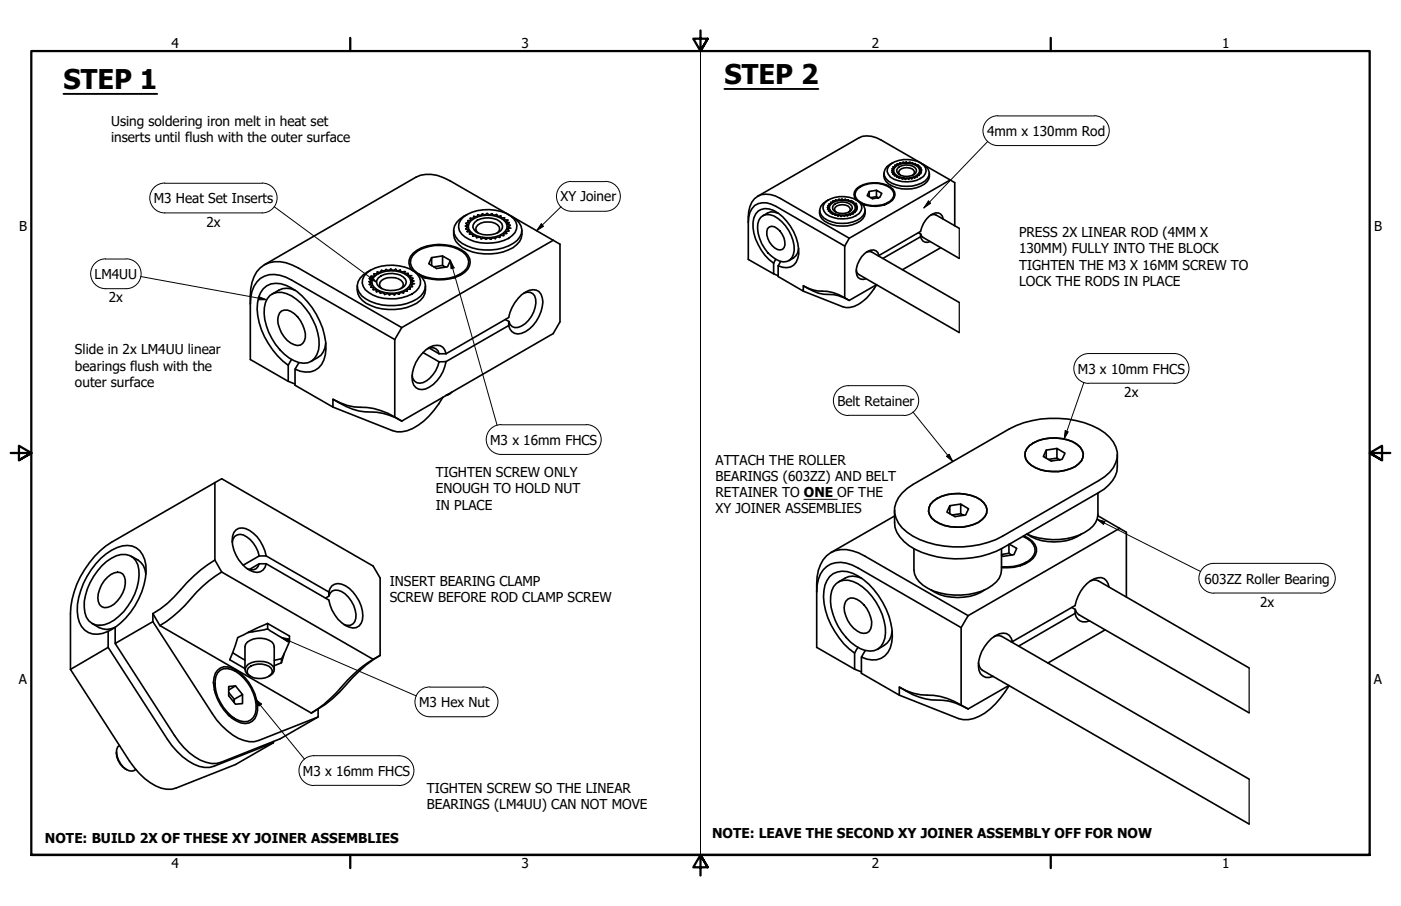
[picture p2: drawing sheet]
<svg xmlns="http://www.w3.org/2000/svg" width="432mm" height="279mm" viewBox="0 0 432 279" stroke-linecap="round" stroke-linejoin="round" font-family="sans-serif">
<!-- layer: Visible (ANSI) -->
<g fill="none" stroke="#000" stroke-width=".51">
<path d="M264.4 58.2a8.8 8.8 0 0 1 10.1-.2 2.36 2.36 0 0 1-.2 4.1 8.7 8.7 0 0 1-10.1-.6 2.24 2.24 0 0 1 .2-3.3zM267.9 59.1l-.6 1.2 1.6 1 2.2-.4 .7-1.3-1.7-.9v1.9l.6 .4M270.1 58.7l-2.2 .4v1.5M272.4 53.5a3.6 3.6 0 0 0 2.7 3.9 9.9 9.9 0 0 0 10.7-1.4l.5-.8 .1-1.7M274.7 50.5a8.9 8.9 0 0 1 10.1 .6 2.45 2.45 0 0 1-1.1 4 9.2 9.2 0 0 1-9.3-.5 2.42 2.42 0 0 1 .3-4.1zM275.2 50.2a3.7 3.7 0 0 0-2.7 3.9 6.9 6.9 0 0 0 6.9 3.4 6.9 6.9 0 0 0 6.9-3.4 3.1 3.1 0 0 0-1.9-3.5M275.3 51.4h.1M275.8 51.6a5.8 5.8 0 0 1 7.2 0l.4 .7a2.29 2.29 0 0 1-2.2 2.4 4.9 4.9 0 0 1-5.7-1.7v-.7zM276.7 51.9a4.1 4.1 0 0 1 5.7 .3 1.67 1.67 0 0 1-1.7 2 3.1 3.1 0 0 1-4.3-1.7zM277.5 54l-.4-.5a1.46 1.46 0 0 1 1.4-1.7 2.88 2.88 0 0 1 3.4 1.2l-.5 1M282.8 50.9h-.6l-.1-.4h-.7l-.2-.3-.6 .2-.3-.4-.5 .3-.5-.3-.4 .3-.6-.3-.3 .4-.6-.2-.2 .4-.7-.1v.4h-.7l.2 .5h-.7M282.8 50.9h.1"/>
<path d="M282.9 50.9l-.1 .3 .7 .1-.3 .4 .6 .1-.3 .4 .5 .2-.5 .3 .5 .3-.6 .2 .4 .3-.7 .2 .2 .3-.7 .1v.4h-.6l-.1 .4-.7-.2-.1 .4-.7-.2-.3 .3-.6-.2-.5 .3-.4-.4-.5 .3-.3-.4-.7 .1v-.4l-.7 .1v-.4h-.7l.1-.4-.6-.1 .3-.4-.6-.2 .4-.3-.5-.2 .5-.3-.3-.3 .6-.2-.3-.4M284.4 50.6l-12.7-7.4a7.3 7.3 0 0 0-7-.7l-31.1 18M284.4 50.6l8.5 4.9M292.9 55.5l1.4 .8v13.4M292.9 55.5l-31.2 18M128 78a13.1 13.1 0 0 1 14.5-.4 3.6 3.6 0 0 1 .5 6.1 13.4 13.4 0 0 1-14.5 .4 3.6 3.6 0 0 1-.5-6.1zM133 79.4l-.9 1.9 2.5 1.5 3.3-.5 .9-2-2.4-1.4v3l.9 .5M136.4 78.9l-3.4 .5v2.5M139.8 71.1a5.5 5.5 0 0 0 4.2 6 16.7 16.7 0 0 0 14.1-.7 5.2 5.2 0 0 0 2.7-5.3M142.7 67a13.4 13.4 0 0 1 14.6-.5 3.6 3.6 0 0 1 .6 6.1 13.1 13.1 0 0 1-11.7 1.9 7.5 7.5 0 0 1-4.6-3.3 3.5 3.5 0 0 1 1.1-4.2zM143.6 70.5v.1M144 66.2a5.5 5.5 0 0 0-4 5.8 8.8 8.8 0 0 0 7.4 4.9 15.2 15.2 0 0 0 12-2.7 4.1 4.1 0 0 0-.4-6.6l-1.3-.9"/>
<path d="M144.9 67.4l.3 .5-1.1 .2 .4 .5-.9 .2 .6 .5-.8 .4 .8 .4-.6 .4M145 67.3l-.1 .1M145.2 68.1a8.7 8.7 0 0 1 10.1-.2 2.39 2.39 0 0 1-.2 4 8.6 8.6 0 0 1-10.1-.5 2.24 2.24 0 0 1 .2-3.3zM146 66.7v.6h-1M146 66.7h.1M146.3 68.6a6.3 6.3 0 0 1 8.3 .3 1.9 1.9 0 0 1-1.1 2.8 7.2 7.2 0 0 1-6.9-.3 1.78 1.78 0 0 1-.3-2.8zM147.4 71.9a1.44 1.44 0 0 1-.1-2.6 5.1 5.1 0 0 1 6.6 .7l.1 .6-.2 .7-.6 .6M154.3 66.6l-.9 .1-.3-.5-1 .2-.5-.5-.8 .4-.7-.5-.6 .5-.8-.3-.5 .5-.9-.3-.3 .7-1-.2M154.3 66.6h.1M154.4 66.6v.6h1.1l-.2 .6 1 .1-.3 .6 .9 .1-.6 .6 .9 .3M157.2 69.5l-.7 .4 .7 .5-.9 .3 .5 .5-1 .2 .3 .6-1 .1 .2 .5h-1.1l-.2 .6-1-.2-.3 .6-.9-.3-.5 .5-.8-.4-.8 .4-.5-.5-.9 .4-.4-.6-1 .2-.2-.6-1 .1v-.6h-1l.3-.6-1-.2 .5-.5-.9-.3M157.2 69.5h.1"/>
<path d="M157.7 66.7l-19-10.9a10.8 10.8 0 0 0-10.6-1.1l-46.6 27M157.7 66.7l14.9 8.6v24l-2.1 3.6-46.7 27M170.5 74.1l-46.7 26.9M230.6 68.6a5.2 5.2 0 0 1 4.3-6.1h1.3l2.9 1.1 21.2 12.3M234.4 67.1a3.8 3.8 0 0 1 5.4 .3 11.6 11.6 0 0 1 4.7 11 3.3 3.3 0 0 1-5.4 1.5 12 12 0 0 1-5.5-10.8l.3-1.2zM236.5 70.5a1.84 1.84 0 0 1 3-.1 5.5 5.5 0 0 1 2.2 5.9 1.84 1.84 0 0 1-2.9 .2 5.7 5.7 0 0 1-2.3-6zM239.1 79.9l-.7 1.3M239.8 65.8a3.9 3.9 0 0 0-4.7 .7M246.1 76.6a4.2 4.2 0 0 1-3 3.8M252.6 64.9a3.6 3.6 0 0 0 2.7 3.9 9.9 9.9 0 0 0 10.6-1.4l.5-.8 .2-1.7M254.1 62.7a8.4 8.4 0 0 1 10.9-.2 2.45 2.45 0 0 1-1.2 4 9.2 9.2 0 0 1-9.2-.5 2.43 2.43 0 0 1-.5-3.3zM255.4 61.6a3.9 3.9 0 0 0-2.7 3.9 6.9 6.9 0 0 0 7 3.4 6.9 6.9 0 0 0 6.8-3.4 3.5 3.5 0 0 0-2.7-3.9"/>
<path d="M256 63a5.8 5.8 0 0 1 7.2 0l.4 .7a2.29 2.29 0 0 1-2.2 2.4 4.9 4.9 0 0 1-5.7-1.6v-.8zM256.9 63.3a4.1 4.1 0 0 1 5.7 .3 1.67 1.67 0 0 1-1.7 2.1 3.9 3.9 0 0 1-4.2-1.2l-.1-.6zM257.6 61.7l-.2 .3h-.7v.4h-.7l.2 .4-.7 .1 .3 .3-.7 .2 .5 .4-.6 .2 .5 .3-.4 .3 .6 .2-.3 .4h.6l-.1 .4 .7 .1-.1 .3h.7l.2 .4 .6-.2 .3 .4 .5-.2 .4 .3 .5-.3 .5 .3 .4-.3 .6 .1M257.6 61.7h.1M257.7 65.4l-.5-.9a2.91 2.91 0 0 1 4.9 0l-.1 .5-.4 .4M260.3 75.9v15.9M260.5 61.5l-.5 .2-.5-.3-.4 .3-.6-.2-.3 .3-.6-.1M260.5 61.5h.1M260.5 61.5l.4 .3 .5-.2 .2 .4 .7-.1 .1 .4h.7l-.1 .4h.7l-.3 .4 .6 .1-.3 .4 .5 .2-.5 .3 .5 .3M261.2 66.5h.1M261.7 73.5l-21.2-12.3a6.5 6.5 0 0 0-8 .1 8.3 8.3 0 0 0-1.9 5.6v13.1l7.8 4.5M261.7 73.5l-1.4 2.4"/>
<path d="M263.9 61.7a2.54 2.54 0 0 1 1-4.2 9.3 9.3 0 0 1 10.3 .9 2.56 2.56 0 0 1-1.1 4.1 9.7 9.7 0 0 1-8.4 .4M264.2 64.5l-.6 .1 .4 .4-.7 .1 .2 .4h-.7l.1 .5-.7-.1-.1 .4-.7-.1-.2 .3M264.2 64.4v.1M265.3 62.4l1.3 .8M266.3 63.1h.1M266.5 63.1v.1M267 77.8l.7-.2 1 .1 27 15.6M270.1 60.6l-1.7 .4M270.5 78.8h.4M270.9 78.8a2.09 2.09 0 0 0-3.5-1.3 7.4 7.4 0 0 0-3.3 7.4 1.99 1.99 0 0 0 2.8 1.1M272.5 63.1v.1M272.7 63.1h-.1"/>
<path d="M273.7 62.4l-1.3 .8M283.1 71.8l.7 .4M283.7 73a1.98 1.98 0 0 0 3 1.5M283.7 73l-11.6 6.7M283.8 72.2l-.1 .8M283.8 72.2l.7 1 11.2 6.5M286.8 66.4l.7-.2 1 .1 7.2 4.1M289.9 76.4l-11.8 6.8M290.7 67.6a2.06 2.06 0 0 0-1.2-1.8 2.06 2.06 0 0 0-2.2 .2 7.9 7.9 0 0 0-3.6 5.4l-12.8 7.4M77.2 93.7a8.5 8.5 0 0 1 4.3-8.5 9.1 9.1 0 0 1 8.4 1.2l31.8 18.3M83.2 91.1a6.4 6.4 0 0 1 8.1 1.2 19.1 19.1 0 0 1 7.1 14.1 5 5 0 0 1-6.3 5.4 17.3 17.3 0 0 1-10.5-13.3 8.5 8.5 0 0 1 1.6-7.4zM86.2 96.5a2.58 2.58 0 0 1 3.4-.5 9.3 9.3 0 0 1 4.5 8.1 2.42 2.42 0 0 1-3.4 2.2 8.5 8.5 0 0 1-4.9-8.8z"/>
<path d="M91 89.5a6.3 6.3 0 0 0-7.1 1.2M110.1 88.2a5.5 5.5 0 0 0 4.2 6 15.9 15.9 0 0 0 15.2-1.6 4.9 4.9 0 0 0 1.6-4.4M113.1 84.1a13.4 13.4 0 0 1 14.5-.4 3.6 3.6 0 0 1 .6 6.1 13.1 13.1 0 0 1-14.5 .4 3.6 3.6 0 0 1-.6-6.1zM114.2 83.3a5.5 5.5 0 0 0-4 5.9 9 9 0 0 0 7.5 4.8 15 15 0 0 0 12-2.7 4.1 4.1 0 0 0-.4-6.5l-2.3-1.5M115.4 85.2a8.4 8.4 0 0 1 10.9 .6 2.4 2.4 0 0 1-1 3.3 8.7 8.7 0 0 1-10-.6 2.24 2.24 0 0 1 .1-3.3zM116.6 85.7a6.3 6.3 0 0 1 8.3 .3 1.92 1.92 0 0 1-1 2.8 6.6 6.6 0 0 1-7.6-.9l-.2-.7v-.8zM117.7 89a1.51 1.51 0 0 1-.1-2.5 5.1 5.1 0 0 1 6.5 .6l.2 .7-.2 .7-.6 .5M118.6 90.8h.1M118.6 90.8l.8-.3 .6 .4M118.9 83.1l-.4 .5-.9-.2-.3 .6-1-.1v.6h-1l.1 .6-1 .1 .5 .5-1 .3 .7 .5-.9 .4 .8 .3-.6 .6 .8 .2-.4 .6 1 .1-.2 .6h1l-.1 .7 1-.1 .2 .5 1-.2 .4 .6M118.9 83.1h.1M120 90.9h.1"/>
<path d="M120.4 83l-.6 .4-.8-.3M120.4 83h.1M120.5 83l.7 .4 .7-.3 .5 .5 1-.3 .2 .6 1.1-.1v.5h1.1l-.2 .6 1 .1-.3 .6 .9 .2-.5 .5 .8 .4-.8 .4 .7 .4-.8 .3 .5 .5-1 .3 .3 .6h-1l.1 .6-1-.1-.2 .7-.9-.2-.4 .5-.9-.3-.5 .5-.8-.3-.7 .3M127.1 83.4a3.8 3.8 0 0 1 1.4-6.2 14.1 14.1 0 0 1 14.8 .6 3.8 3.8 0 0 1-.1 6.2 14.6 14.6 0 0 1-13.5 1.2M129.1 84.5l2 1.2M130.7 85.5l.1 .1M131 85.6v.1M136.4 81.9l-2.7 .4M140 85.6v.1M140.3 85.5l-.2 .1M141.9 84.5l-2.1 1.2M155.8 98.6l1 .5"/>
<path d="M161.4 90.4a2.4 2.4 0 0 1 3.7 1.9 8.6 8.6 0 0 1-5.4 8.7 2.23 2.23 0 0 1-2.9-1.9v1.3M238.4 81.2a15.6 15.6 0 0 1-6.3-12.6 4.1 4.1 0 0 1 2-3.8 4.1 4.1 0 0 1 4.3 .1 15.5 15.5 0 0 1 7.8 13.4 4.2 4.2 0 0 1-3.8 4.2l-2.6-.5M238.4 81.2v3.3l1.4 .5M239.8 82v3.3l7.8 4.5v-1.7a13.9 13.9 0 0 0 9.3 2.8l1.5 .3 3.3 1.4M240.6 80.6l-.8 1.4M247.6 88.1a12.7 12.7 0 0 0 7.4 1.8l3.5 1 1.8 .9M260.3 91.8l1.4 .8M263.9 83.2l.4 1.1 .4 .3 31 18M270.1 87.8l-8.4 4.8M270.2 87.8a13.5 13.5 0 0 1-8.2 7l-1.1 .1-1.1-.3-12.2-4.8M88.8 112.6v5l2.1 .8M89.9 110.9l-1.1 1.7a22.7 22.7 0 0 1-9.4-19.2 6 6 0 0 1 8.8-5.4 20.8 20.8 0 0 1 10.4 11.1 16.1 16.1 0 0 1 1.2 11.9 5.6 5.6 0 0 1-7.2 3.5l-1.7-.6 1.2-2.1"/>
<path d="M90.9 113.9v4.9l11.7 6.7v-2.4a21 21 0 0 0 13.5 4 19.9 19.9 0 0 1 7.7 2.8M100.4 105.9a6.1 6.1 0 0 1-4.5 5.5M121.7 104.7v23.9M123.8 101l-31.8-18.3a10.5 10.5 0 0 0-10.5-1 10.6 10.6 0 0 0-4.3 9.5v19.7l11.6 6.7M123.8 101l-2.1 3.7M130.4 108.7l4.9 2.9M131.8 107.6a2.31 2.31 0 0 1 3.5 1.5M132.3 107.3l3 1.8M135.3 109.1h2.2M137.5 109.1a2.86 2.86 0 0 0-4-2.5 11 11 0 0 0-6.4 11.1 3.1 3.1 0 0 0 5.2 1.7 11.4 11.4 0 0 0 5.2-7.9M137.5 111.5l-2.2 .1a9.3 9.3 0 0 1-4.9 6.4 2.41 2.41 0 0 1-3.4-2.3M156.8 100.4a3.1 3.1 0 0 0 5.1 1.9 11.1 11.1 0 0 0 5.2-10.5 3.1 3.1 0 0 0-5.2-1.7 12.1 12.1 0 0 0-5.1 7.8l-19.3 11.2"/>
<path d="M156.8 100.4l-19.3 11.1M102.6 123.1a17.9 17.9 0 0 0 10.6 2.6 22.2 22.2 0 0 1 8.5 2.9M121.7 128.6l2.1 1.3M136.5 122.5a22.5 22.5 0 0 1-11 10.3l-3.2 .4-1.4-.4-18.3-7.3M138.7 121.4l-1.3 .6M139.4 120.8l-1.7 1M317.3 137.4a13.4 13.4 0 0 1 14.6-.4 3.6 3.6 0 0 1 .5 6.1 13.1 13.1 0 0 1-14.5 .4 3.6 3.6 0 0 1-.6-6.1zM322.5 138.8l-.9 2 2.4 1.4 3.3-.5 .9-1.9-2.4-1.5v3l.8 .5M325.8 138.3l-3.3 .5v2.5M66.2 148.8l-31.8 18.4a28.3 28.3 0 0 0-12.7 22v17.2M66.2 148.8v23.9M66.2 148.8l2.1-1.2 46.7 27 2.2 3.6v23.9"/>
<path d="M275.7 159.1l-19.7 11.3M278.1 152l3.3-2.6 29.7-17.1a30.7 30.7 0 0 1 27.5 0 9.5 9.5 0 0 1 5.8 8.7 9.9 9.9 0 0 1-5.8 7.2l-29.6 17.2a30.3 30.3 0 0 1-27.6 0 10.6 10.6 0 0 1-5.7-7.2 7.9 7.9 0 0 1 2.4-6.2zM287.7 154.6a13.4 13.4 0 0 1 14.5-.5 3.6 3.6 0 0 1 .5 6.1 13.1 13.1 0 0 1-14.5 .5 3.6 3.6 0 0 1-.5-6.1zM292.7 156l-.9 1.9 2.5 1.4 3.3-.5 .9-1.9-2.4-1.5v3l.9 .5M296.1 155.4l-3.4 .6v2.4M296.1 158.4l-2.7 .4M325.8 141.3l-2.7 .4M338.4 152.1v6.5a6.5 6.5 0 0 1-4.1 5.6 21.1 21.1 0 0 1-17.8 .5M338.4 159.1l6.7 3.8M344.4 140.3v3.7a9.7 9.7 0 0 1-5.8 7.9l-29.6 17.1a30 30 0 0 1-28.8-.7 9.6 9.6 0 0 1-4.5-7.2v-3.7M31.1 172.2a11.1 11.1 0 0 1 9.7-3.8 7.2 7.2 0 0 1 4.2 7.7 22.7 22.7 0 0 1-11.7 18.6 6 6 0 0 1-9.3-4.5 20.3 20.3 0 0 1 4.1-14.4zM31.4 174.5a10.2 10.2 0 0 1 7.3-3.5 4.6 4.6 0 0 1 4.1 4.7 18.1 18.1 0 0 1-9.1 16.4 5 5 0 0 1-5.4 .1 5 5 0 0 1-2.3-4.9 18.1 18.1 0 0 1 5.4-12.8z"/>
<path d="M33.1 178a3.7 3.7 0 0 1 4.7-1 6.3 6.3 0 0 1-.7 7.1 6.1 6.1 0 0 1-5 3.3 2.65 2.65 0 0 1-1.9-3.1 9.7 9.7 0 0 1 2.9-6.3zM40.4 171.5a6.4 6.4 0 0 1 4.6 5.6M66.2 172.7a50.4 50.4 0 0 0-12.5 11.4l-2.1 2-4.5 3.1M66.2 172.7l2.1 3.7M68.3 176.4a42.5 42.5 0 0 0-11.3 10.3 36.8 36.8 0 0 1-7.7 6.2M68.3 176.4l46.7 26.9M71.6 167.3a2.58 2.58 0 0 1 1.6-2.4 2.58 2.58 0 0 1 2.8 .6 9.4 9.4 0 0 1 3.9 5.9M79.9 171.4h2.1M79.9 173.9l-3.1 1.7M79.9 171.4l-5 2.9M82 171.4a11.5 11.5 0 0 0-6.3-8.4 3.1 3.1 0 0 0-4.1 3.6 10.9 10.9 0 0 0 6.5 9.7 2.9 2.9 0 0 0 3.9-2.4M82 173.9l19.3 11.1a10.1 10.1 0 0 0 7.5 8.7 3.1 3.1 0 0 0 3-3.8 11.2 11.2 0 0 0-6.5-9.8 2.9 2.9 0 0 0-4 2.5"/>
<path d="M82 173.9h-2.1a2.37 2.37 0 0 1-3.6 1.6M82 171.4l19.3 11.2M257.7 180a5.4 5.4 0 0 1 6.7 0 18.8 18.8 0 0 1 8.5 15.1 4.9 4.9 0 0 1-6.2 5.5 17.3 17.3 0 0 1-10.5-13.3 8.4 8.4 0 0 1 1.5-7.3zM265.6 178.3a6.3 6.3 0 0 0-7.2 1.2M281.7 169.2v6.6a6.8 6.8 0 0 0 4.4 5.7 21.3 21.3 0 0 0 18.3 0 7.2 7.2 0 0 0 4.3-5.7v-6.6M311 167.9v2.7l.8 .6M311 170.6l-2.3 .4M311.1 167.8l2.3 1.3-.9 2-3.4 .5-.4-.3M314.5 174.4h.1M314.8 174.2l-.1 .2M315.3 165.4a5 5 0 0 1 3.7 4.7 5.8 5.8 0 0 1-4.9 4.2l-1.7 .4-3.7 .1M315.6 165.2a5.5 5.5 0 0 1 3.9 4.9 6.1 6.1 0 0 1-5.2 4.4l-1.8 .4-3.8 .2"/>
<path d="M316.4 173.3l-2 1.2M316.5 164.7a15.7 15.7 0 0 0 16.7 0M336 179.2l.9-.3 1.6 .2 46.5 26.9M345.1 162.9l2.1 1.2v20M345.1 162.9l-46.7 27M28.4 192.3a6.5 6.5 0 0 0 7.1 1.2M33.3 199.6l18.3 28.4a19.8 19.8 0 0 0 9.8 8.3l3.2 .4 1.4-.4 18.3-7.3M33.3 194.7v4.9M33.3 199.6l-11.6 6.8M35.5 193.5v4.9M47.1 191.7l18.3 28.3a19.8 19.8 0 0 0 9.8 8.3l1.6 .4h1.6l1.4-.4 18.2-7.2v-2.5M47.1 191.7l-11.6 6.7 18.3 28.4a18.8 18.8 0 0 0 9.7 8.3l1.7 .4h1.5l1.4-.4 18.3-7.3 11.6-6.7"/>
<path d="M47.1 189.2v2.5M47.1 189.2l2.2 3.7M49.3 192.9l46.6 27M76.5 195.1l6-1.2 5 3.1 1.7 .8-2.5 5.3M82.5 192.3l-9.2 4.3-2.5 6.9 4.7 2.7M82.5 192.3l6.7 3.9v1.6M82.5 192.3v1.6M101.3 182.6v1.2a2.42 2.42 0 0 1 4-1.4 8.4 8.4 0 0 1 4 9.3 2.39 2.39 0 0 1-3.3 .9M101.3 183.8l-1 .7M251.7 182.5a8.5 8.5 0 0 1 4.4-8.6 9.1 9.1 0 0 1 8.3 1.2l31.8 18.4M261.4 184.7a3.4 3.4 0 0 1 3.8 .8 9.2 9.2 0 0 1 3.4 7.4 2.53 2.53 0 0 1-1.6 2.4 2.53 2.53 0 0 1-2.8-.7 8.8 8.8 0 0 1-3.9-8.4l.4-.8zM264.4 199.6l-1 1.8a22.7 22.7 0 0 1-9.5-19.2 6 6 0 0 1 8.9-5.4 22.7 22.7 0 0 1 12.2 19.5 7.3 7.3 0 0 1-3.4 6.7 7.1 7.1 0 0 1-6.1-.4l1.2-2"/>
<path d="M275 194.6a5.3 5.3 0 0 1-2.5 4.4l-2.1 1.3M286.8 181.9a15.7 15.7 0 0 0 16.7 0M296.2 193.5v23.9M298.4 189.9l-31.8-18.4a10.4 10.4 0 0 0-10.6-1.1 10.8 10.8 0 0 0-4.3 9.7v19.5l11.7 6.8M298.4 189.9l-2.2 3.6M306.3 196.3l.9-.3 1.6 .3 76.2 44M311.5 197.9h.5M312 197.9a3.1 3.1 0 0 0-2-2.6 3.1 3.1 0 0 0-3.2 .7 10.9 10.9 0 0 0-5 10.8 2.99 2.99 0 0 0 4.3 1.8M330.3 187.3l1.1 .7M331.3 189.2a2.97 2.97 0 0 0 4.5 2.3M331.3 189.2l-17.4 10.1M331.4 188l-.1 1.2"/>
<path d="M331.4 188l1.1 1.5 52.5 30.3M340.6 194.2l-17.6 10.3M341.8 181a2.99 2.99 0 0 0-4.6-2.5 11.2 11.2 0 0 0-5.9 8.3l-19.3 11.1M21.7 206.4l18.2 28.4a19.8 19.8 0 0 0 9.8 8.3l3.2 .3 1.4-.4 18.3-7.2 11.7-6.8M66.2 212.9h-.1M66.2 210.7v2.7M66.2 212.4l-.2 .3M67.1 206.7a3.6 3.6 0 0 1 4.5-.6 14.3 14.3 0 0 1 7.8 13 4 4 0 0 1-2.2 3.7 4 4 0 0 1-4.2-.4 15 15 0 0 1-7.2-12l.6-2.8zM67.9 206.7a5 5 0 0 1 6 1.3 13 13 0 0 1 4.8 12.2 3.5 3.5 0 0 1-4.8 2.1 13 13 0 0 1-7.4-13.7l.6-1.1zM70.5 212.8l2.1-1.3 2.1 2.7M70.5 213.6l1.7 2M71.7 201.3l3.8 2.3"/>
<path d="M72.6 211.5l-2.1 .2v2.9l2.1 2.6 2.1-.2v-2.8l-2.5 1.4v1.1M75.5 206.5v-7a3.5 3.5 0 0 1 3.9-2.7 5.3 5.3 0 0 1 4.9 1.9l.2 .8v7M76.5 206a5.6 5.6 0 0 1 7 0 1.61 1.61 0 0 1-.7 2.6 5.8 5.8 0 0 1-6.3-.6l-.3-.6v-.7zM77.3 208.6a2.15 2.15 0 0 1-1.7-2.2 2.15 2.15 0 0 1 1.9-2.1 6.2 6.2 0 0 1 6.7 1.2 2.02 2.02 0 0 1-1.4 3.1M86.7 203.1l-2.2 .5M86.7 203.1v1.3M87.6 201.5l-.9 2.9-2.2 .9M98 218.6l-2.1 1.3M115 203.3a45.5 45.5 0 0 0-11.3 10.3 34.6 34.6 0 0 1-7.8 6.3M117.2 202.1a50.4 50.4 0 0 0-12.6 11.4l-4.3 3.7-2.3 1.4M117.2 202.1l-2.2 1.2M263.4 201.4v5l2.1 .8"/>
<path d="M265.5 202.6v5l11.7 6.8v-2.5a21.6 21.6 0 0 0 13.4 4.1 18.4 18.4 0 0 1 7.8 2.6M277.2 211.9a17.9 17.9 0 0 0 10.5 2.5 21 21 0 0 1 8.5 3M296.2 217.4l2.2 1.2M301.6 204.5l.6 1.7 .6 .5 82.2 47.4M311 211.4l-12.6 7.2M311 211.5a24.3 24.3 0 0 1-9.2 9.4 8.1 8.1 0 0 1-6.3 .7l-18.3-7.2M35.9 231.9a6.2 6.2 0 0 0 3.2 5.5M36.8 229.9a2.79 2.79 0 0 0-.7 3.4 5.6 5.6 0 0 0 4.5 4.5l1.2-.5M70.2 220.3l2.4 1.4M70.7 220.7h-.1M70.7 220.9h.4M84.3 228.7v.3"/>
</g>
<g fill="#000">
<circle cx="274.8" cy="52.6" r=".25"/>
<circle cx="274.9" cy="53.1" r=".25"/>
<circle cx="275" cy="52" r=".25"/>
<circle cx="276.4" cy="54.6" r=".25"/>
<circle cx="276.5" cy="50.5" r=".25"/>
<circle cx="278.1" cy="55.2" r=".25"/>
<circle cx="278.3" cy="50" r=".25"/>
<circle cx="280.3" cy="50" r=".25"/>
<circle cx="143.4" cy="69.7" r=".25"/>
<circle cx="144.1" cy="68.1" r=".25"/>
<circle cx="156.3" cy="67.9" r=".25"/>
<circle cx="157.2" cy="70.4" r=".25"/>
<circle cx="255" cy="64" r=".25"/>
<circle cx="255.1" cy="63.4" r=".25"/>
<circle cx="255.5" cy="62.9" r=".25"/>
<circle cx="255.9" cy="65.6" r=".25"/>
<circle cx="256" cy="62.4" r=".25"/>
<circle cx="257.4" cy="66.4" r=".25"/>
<circle cx="258.5" cy="61.5" r=".25"/>
<circle cx="262.3" cy="61.9" r=".25"/>
<circle cx="263.7" cy="62.7" r=".25"/>
<circle cx="113.7" cy="86.9" r=".25"/>
<circle cx="124.7" cy="83.8" r=".25"/>
<circle cx="126.6" cy="85" r=".25"/>
<circle cx="127.4" cy="87.5" r=".25"/>
</g>
<!-- layer: Visible Narrow (ANSI) -->
<path d="M295.7 70.4v9.3M295.7 93.3v9.3M385 206v13.8M385 240.3v13.8" fill="none" stroke="#000" stroke-width=".38"/>
<!-- layer: Border (ANSI) -->
<path d="M107.9 11.7v4M215.9 9.4v6.3l-2.2-3.8h4.4l-2.2 3.8 2.2-3.8M323.8 11.7v4M3.3 139.7h6.4l-3.9-2.2v4.4l3.9-2.2-3.9 2.2M428.5 139.7h-6.4l3.9-2.2v4.4l-3.9-2.2 3.9 2.2M9.7 263.7v-248h412.4v248h-412.4h412.4M107.9 263.7v4M218.1 267.5l-2.2-3.8 2.2 3.8h-4.4l2.2-3.8v6.3M323.8 263.7v4" fill="none" stroke="#000" stroke-width=".7"/>
<!-- layer: Sketch Geometry (ANSI) -->
<path d="M215.9 15.7v248" fill="none" stroke="#000" stroke-width=".31"/>
<!-- layer: Symbol (ANSI) -->
<g fill="none" stroke="#000" stroke-width=".31">
<path d="M307.5 35.8h29.7M307.6 35.7a4.6 4.6 0 0 0-4.6 4.6 4.6 4.6 0 0 0 4.6 4.6M337.3 35.7a4.6 4.6 0 0 1 4.6 4.6 4.6 4.6 0 0 1-4.6 4.6h-29.8M50.7 56.5h30.1a4.6 4.6 0 0 1 4.6 4.6 4.6 4.6 0 0 1-4.6 4.6h-30.1M50.8 56.5a4.6 4.6 0 0 0-4.6 4.6 4.6 4.6 0 0 0 4.6 4.6M176.1 55.9a4.6 4.6 0 0 0-4.6 4.6 4.6 4.6 0 0 0 4.6 4.7h10.5M176.1 56h10.5M186.6 55.9a4.6 4.6 0 0 1 4.6 4.6 4.6 4.6 0 0 1-4.6 4.7M304.4 43.6l-19.7 20.5M32.5 79.9h6.4M32.5 79.8a4.6 4.6 0 0 0-4.6 4.6 4.6 4.6 0 0 0 4.6 4.6h6.4M38.9 79.8a4.6 4.6 0 0 1 4.6 4.6 4.6 4.6 0 0 1-4.6 4.6"/>
<path d="M84.5 63.8l31.5 23.2M166.8 69l.7 .8-2.1 1.4zM172.9 63.8l-7.5 7.4M286.1 62l.7 .7-2.1 1.4zM43.4 85.3l38.8 7.2M79.8 91.5l2.4 1h-2.6zM114.3 85.1l1.7 1.9-2.3-1.1zM138.8 80.3l1.2 2.3-1 .3zM138.8 80.3l14.4 50.9M334.1 117.9l-6.1 17.5M335.6 118.2h26.3M361.9 109a4.6 4.6 0 0 1 4.6 4.6 4.6 4.6 0 0 1-4.6 4.6"/>
<path d="M361.9 109h-26.3a4.6 4.6 0 0 0-4.6 4.6 4.6 4.6 0 0 0 4.6 4.6M154.4 131h26.3M154.5 130.9a4.6 4.6 0 0 0-4.6 4.6 4.6 4.6 0 0 0 4.6 4.6M180.7 130.9a4.6 4.6 0 0 1 4.6 4.6 4.6 4.6 0 0 1-4.6 4.6h-26.3M261.4 128.1h17.1M261.5 128.1a4.6 4.6 0 0 1-4.6-4.5 4.6 4.6 0 0 1 4.5-4.7h17.1a4.6 4.6 0 0 1 4.6 4.6 4.6 4.6 0 0 1-4.6 4.6M281.4 127.1l12.3 15.3M328.3 132.8l.9 .4-1.2 2.2zM247.8 154h10.3M291.7 140.7l.8-.6 1.2 2.3zM338.1 160.1l2.5 .7-.5 .9zM338.1 160.1l32 16.2"/>
<path d="M374.1 173.7a4.6 4.6 0 0 0-4.6 4.6 4.6 4.6 0 0 0 4.6 4.6M374.1 173.7h32.8a4.6 4.6 0 0 1 4.6 4.6 4.6 4.6 0 0 1-4.6 4.6M86.6 196.5l2.6 .5-.5 1zM86.6 196.5l41.7 18.1M374.1 182.9h32.8M78.6 215.5l2 1.6-.8 .6zM78.6 215.5l15.3 18.6M132.5 211.8a4.6 4.6 0 0 0-4.6 4.6 4.6 4.6 0 0 0 4.6 4.6h16.4M132.5 211.9h16.4M148.9 211.8a4.6 4.6 0 0 1 4.6 4.6 4.6 4.6 0 0 1-4.6 4.6M96.7 233h26.3a4.6 4.6 0 0 1 4.6 4.6 4.6 4.6 0 0 1-4.6 4.7M96.7 233a4.6 4.6 0 0 0-4.6 4.6 4.6 4.6 0 0 0 4.6 4.7"/>
<path d="M96.7 242.2h26.3"/>
</g>
<g fill="#000">
<path d="M166.8 69l.7 .8-2.1 1.4z" fill-rule="evenodd"/>
<path d="M286.1 62l.7 .7-2.1 1.4z" fill-rule="evenodd"/>
<path d="M79.8 91.5l2.4 1h-2.6z" fill-rule="evenodd"/>
<path d="M114.3 85.1l1.7 1.9-2.3-1.1z" fill-rule="evenodd"/>
<path d="M138.8 80.3l1.2 2.3-1 .3z" fill-rule="evenodd"/>
<path d="M328.3 132.8l.9 .4-1.2 2.2z" fill-rule="evenodd"/>
<path d="M291.7 140.7l.8-.6 1.2 2.3z" fill-rule="evenodd"/>
<path d="M338.1 160.1l2.5 .7-.5 .9z" fill-rule="evenodd"/>
<path d="M86.6 196.5l2.6 .5-.5 1z" fill-rule="evenodd"/>
<path d="M78.6 215.5l2 1.6-.8 .6z" fill-rule="evenodd"/>
</g>
<path d="M19.6 29h28.9M223.3 27.4h28.9" fill="none" stroke="#000" stroke-width=".57"/>
<g font-size="8.4">
<text x="19.6" y="27.6">STEP 1</text>
<text x="223.3" y="26">STEP 2</text>
</g>
<g font-size="4.2">
<text x="52.8" y="14.7">4</text>
<text x="160.8" y="14.7">3</text>
<text x="268.7" y="14.7">2</text>
<text x="376.7" y="14.7">1</text>
<text x="34.2" y="38.9">Using soldering iron melt in heat set</text>
<text x="304.2" y="41.9">4mm x 130mm Rod</text>
<text x="34.2" y="43.9">inserts until flush with the outer surface</text>
<text x="47.4" y="62.6">M3 Heat Set Inserts</text>
<text x="172.8" y="62.1">XY Joiner</text>
<text x="5.9" y="71.4">B</text>
<text x="63.6" y="69.8">2x</text>
<text x="423.5" y="71.4">B</text>
<text x="314.1" y="73.1">PRESS 2X LINEAR ROD (4MM X</text>
<text x="314.1" y="78.1">130MM) FULLY INTO THE BLOCK</text>
<text x="314.1" y="83.1">TIGHTEN THE M3 X 16MM SCREW TO</text>
<text x="29.1" y="86">LM4UU</text>
<text x="314.1" y="88.1">LOCK THE RODS IN PLACE</text>
<text x="33.5" y="93.2">2x</text>
<text x="23.1" y="109.3">Slide in 2x LM4UU linear</text>
<text x="23.1" y="114.3">bearings flush with the</text>
<text x="23.1" y="119.3">outer surface</text>
<text x="332.2" y="115.2">M3 x 10mm FHCS</text>
<text x="258.1" y="125.2">Belt Retainer</text>
<text x="346.5" y="122.4">2x</text>
<text x="151.1" y="137.1">M3 x 16mm FHCS</text>
<text x="220.5" y="143.3">ATTACH THE ROLLER</text>
<text x="134.3" y="147.1">TIGHTEN SCREW ONLY</text>
<text x="220.5" y="148.3">BEARINGS (603ZZ) AND BELT</text>
<text x="134.3" y="152.1">ENOUGH TO HOLD NUT</text>
<text x="220.5" y="153.3">RETAINER TO ONE OF THE</text>
<text x="134.3" y="157.2">IN PLACE</text>
<text x="220.5" y="158.3">XY JOINER ASSEMBLIES</text>
<text x="371.2" y="180">603ZZ Roller Bearing</text>
<text x="120.1" y="180.6">INSERT BEARING CLAMP</text>
<text x="120.1" y="185.6">SCREW BEFORE ROD CLAMP SCREW</text>
<text x="388.4" y="187.1">2x</text>
<text x="5.8" y="211.1">A</text>
<text x="423.4" y="211.1">A</text>
<text x="129.2" y="218">M3 Hex Nut</text>
<text x="93.3" y="239.2">M3 x 16mm FHCS</text>
<text x="131.5" y="244.5">TIGHTEN SCREW SO THE LINEAR</text>
<text x="131.5" y="249.6">BEARINGS (LM4UU) CAN NOT MOVE</text>
<text x="13.8" y="260">NOTE: BUILD 2X OF THESE XY JOINER ASSEMBLIES</text>
<text x="219.5" y="258.6">NOTE: LEAVE THE SECOND XY JOINER ASSEMBLY OFF FOR NOW</text>
<text x="52.8" y="267.7">4</text>
<text x="160.8" y="267.7">3</text>
<text x="268.7" y="267.7">2</text>
<text x="376.7" y="267.7">1</text>
</g>
</svg>
